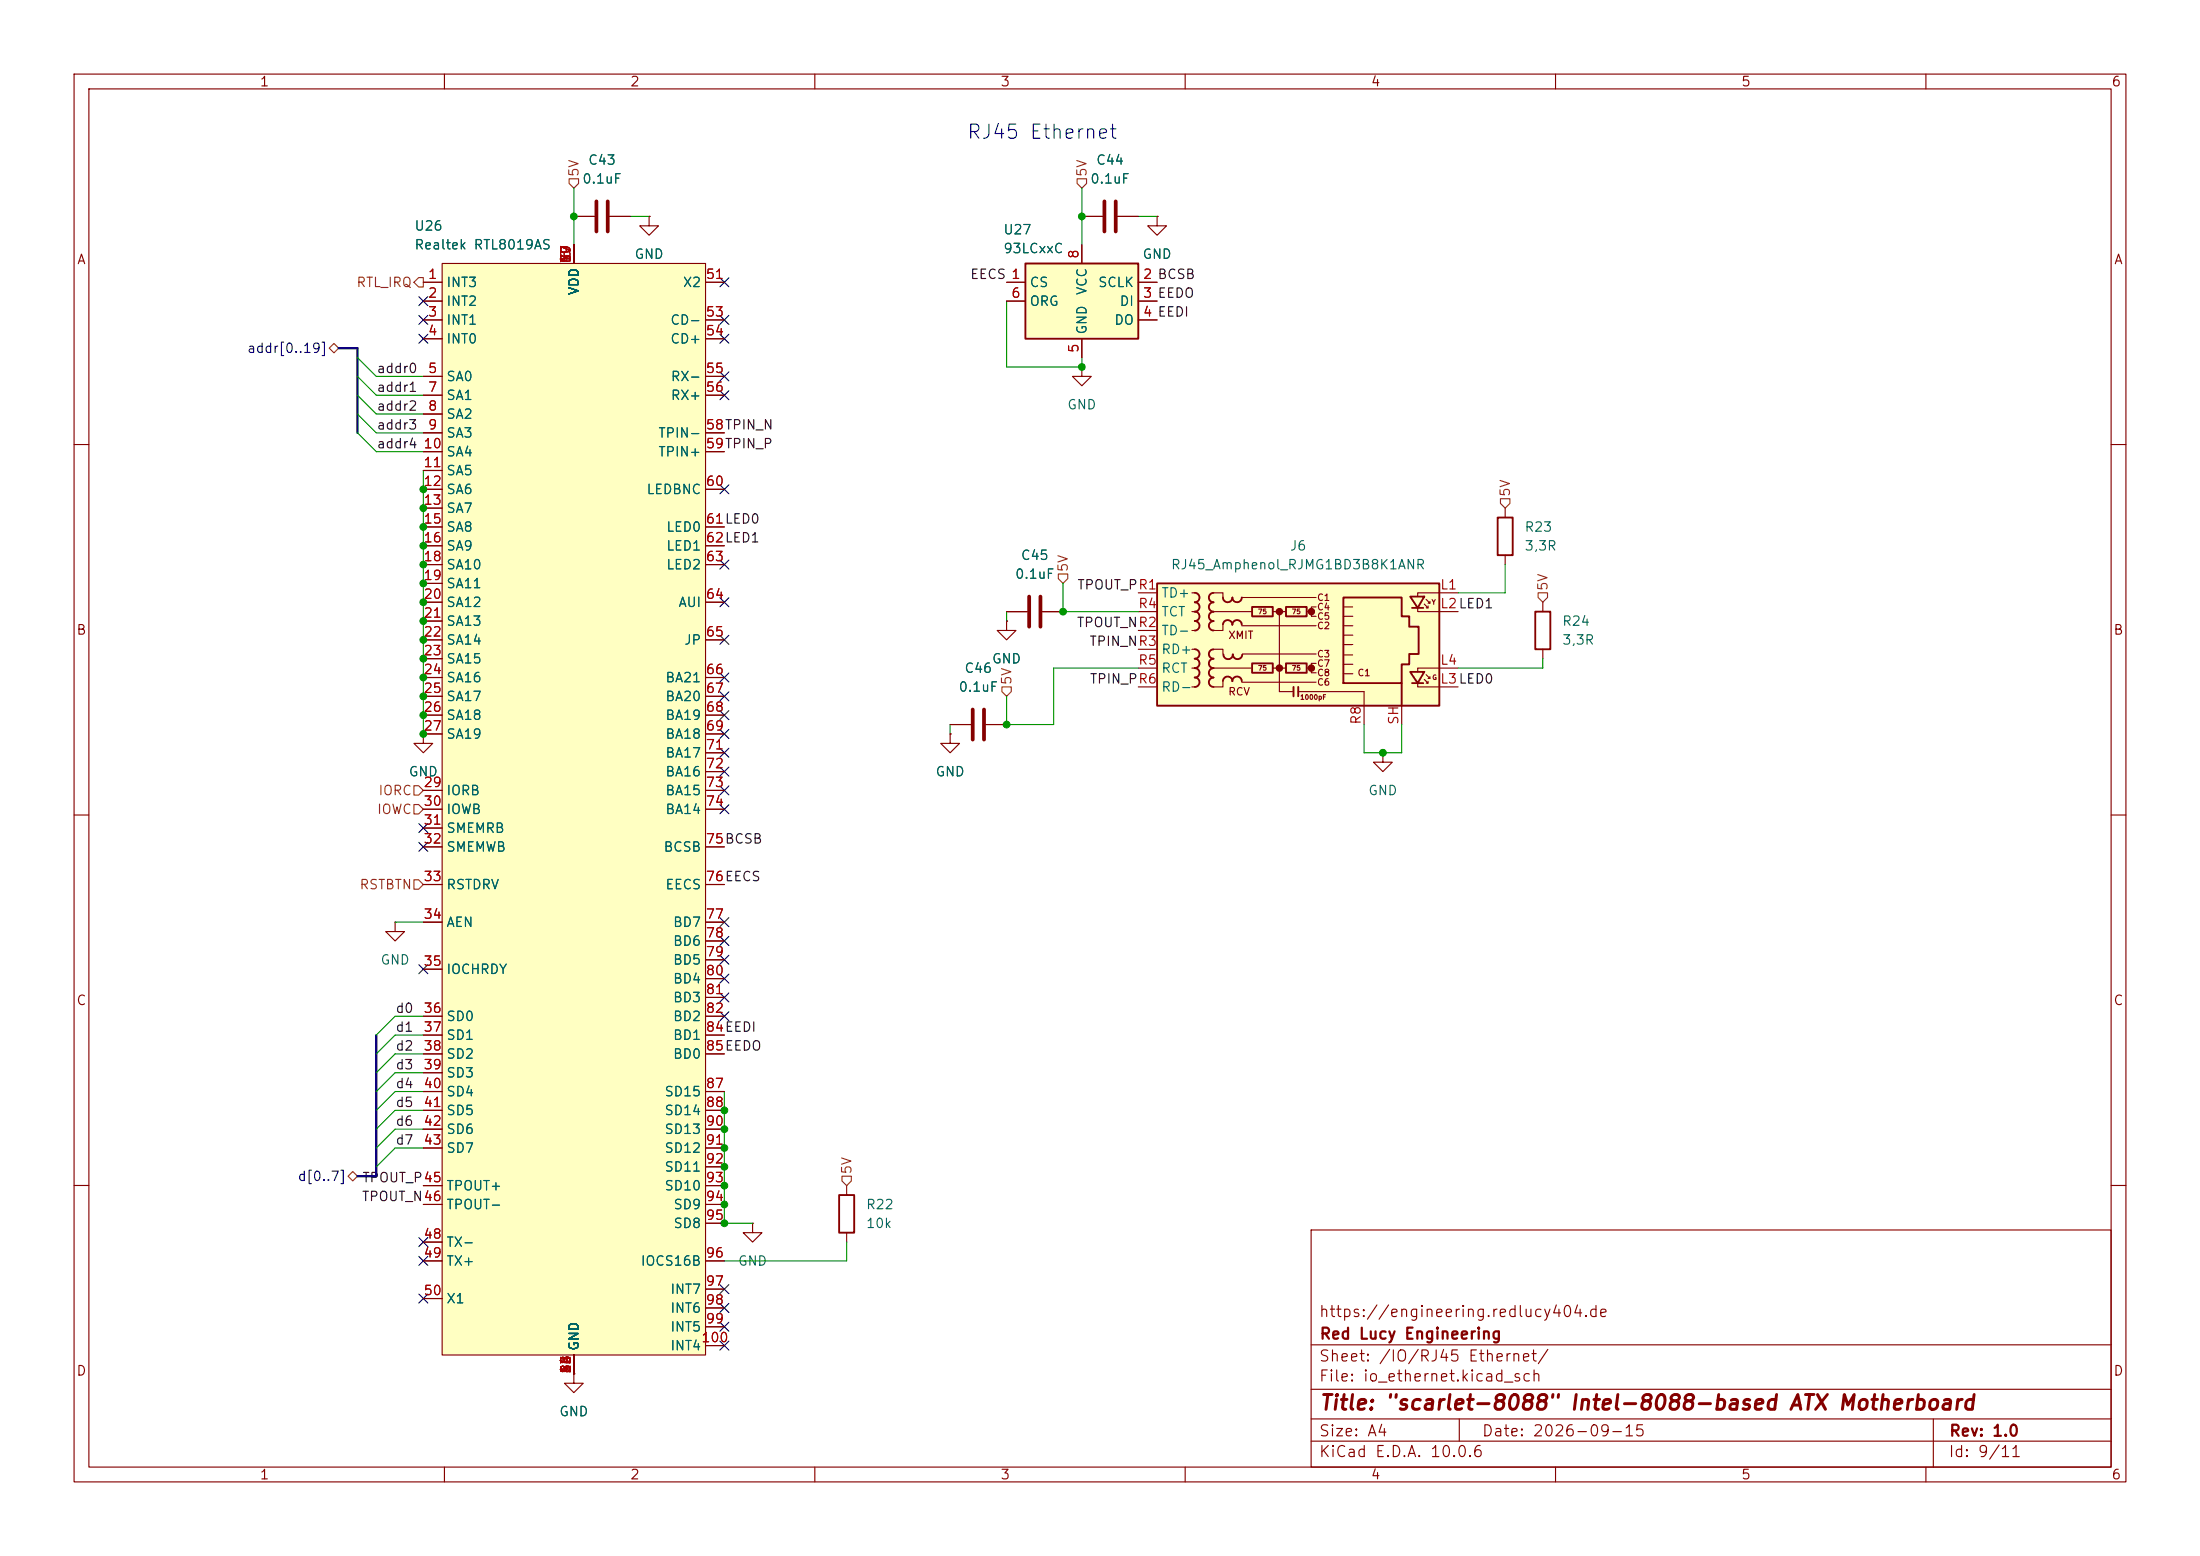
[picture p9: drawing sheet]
<svg xmlns="http://www.w3.org/2000/svg" width="297mm" height="210mm" viewBox="0 0 297 210" stroke-linecap="round" stroke-linejoin="round" font-family="sans-serif">
<g fill="none" stroke="#840000" stroke-width=".15">
<path d="M10 10h277v190h-277zM12 12h273v186h-273zM60 10v2M110 10v2M160 10v2M210 10v2M260 10v2M10 60h2M203.2 68.6v1.3M203.2 74.9v1.3M285 60h2M128.3 99.1v1.2h1.2l-1.2 1.3-1.3-1.3h1.3"/>
<path d="M128.3 99.1h.1M10 110h2M186.7 101.6v1.3h1.3l-1.3 1.2-1.3-1.2h1.3M186.7 101.6h.1M285 110h2M10 160h2M177 166h108v32h-108zM285 160h2M60 198v2M110 198v2M160 198v2M177 194.5h108"/>
<path d="M177 191.5h108M177 187.5h108M177 181.5h108M197 191.5v3M210 198v2M260 198v2M261 191.5v6.5"/>
</g>
<path d="M202.2 69.9h2v5h-2z" fill="none" stroke="#840000" stroke-width=".25"/>
<path d="M138.4 35.6h15.3v10.1h-15.3z" fill="#ffffc2"/>
<path d="M138.4 35.6h15.3v10.1h-15.3zM207.3 82.6h2v5h-2z" fill="none" stroke="#840000" stroke-width=".25"/>
<g fill="none" stroke="#840000" stroke-width=".15">
<path d="M135.9 38.1h2.5M146 33v2.6M153.7 38.1h2.5M156.2 29.2v1.3h1.3l-1.3 1.3-1.3-1.3h1.3M156.2 29.2h.1M135.9 40.6h2.5M146 49.5v1.3h1.3l-1.3 1.3-1.2-1.3h1.2M146 49.5h.1M146 45.7v2.6M153.7 40.6h2.5M153.7 43.2h2.5M57.1 99.1v1.2h1.3l-1.3 1.3-1.2-1.3h1.2"/>
<path d="M57.1 99.1h.1M128.3 97.8h2.8M133.1 97.8h2.8M135.9 83.8v1.3h1.3l-1.3 1.3-1.3-1.3h1.3M135.9 83.8h.1M135.9 82.6h2.8M140.7 82.6h2.8M208.3 81.3v1.3M208.3 87.6v1.3"/>
</g>
<path d="M131.3 95.8v4M132.8 95.8v4M138.9 80.5v4.1M140.5 80.5v4.1" fill="none" stroke="#840000" stroke-width=".51"/>
<path d="M156.2 78.7h38.1v16.6h-38.1z" fill="#ffffc2"/>
<g fill="#840000" stroke="#840000" stroke-width=".51">
<circle cx="172.7" cy="82.5" r=".25"/>
<circle cx="172.7" cy="90.2" r=".25"/>
<circle cx="177" cy="82.5" r=".25"/>
<circle cx="177" cy="90.2" r=".25"/>
</g>
<g fill="none" stroke="#840000" stroke-width=".15">
<path d="M77.5 29.2h2.8M82.3 29.2h2.8M87.6 29.2v1.3h1.3l-1.3 1.3-1.2-1.3h1.2M87.6 29.2h.1M153.7 82.6h2.5M153.7 90.2h2.5M153.7 80h2.5M153.7 85.1h2.5M153.7 87.6h2.5M153.7 92.7h2.5M160.9 82.6h.4M160.9 90.2h.4"/>
<path d="M160.9 80h.4M160.9 85.1h.4M160.9 87.6h.4M160.9 92.7h.4M163.8 80h1.3v.6M163.8 87.6h1.3v.7M163.8 82.6h5.2M163.8 90.2h5.1M165.1 84.5v.6h-1.3M165.1 92.1v.6h-1.3M167.6 80.6h10.1M167.6 84.5h10.1"/>
<path d="M167.6 92.1h10.1M167.8 88.3h9.9M171.8 82.6h1.8M171.8 90.2h1.8M172.7 82.6v10.7h1.9M175.3 93.3h8.8v4.5M176.5 82.6h.5M176.5 90.2h.5M177.7 81.9h-.7v1.3h.7M177.7 89.5h-.7v1.3h.7M181.4 84.5h1.2M181.4 85.7h1.2"/>
<path d="M181.4 87h1.2M181.4 88.4h1.2M181.4 89.7h1.2M181.4 81.9h1.2M181.4 83.2h1.2M181.4 90.9h1.2M189.2 95.3v2.5M191.4 82v.6h5.4M191.4 92.2v.5h5.4M192.3 81.5l.5 .5h-.3M192.3 91.7l.5 .5h-.3M192.5 80.9l.5 .5h-.2"/>
<path d="M192.5 91.1l.5 .5h-.2M192.8 81.8v.2M192.8 91.9v.3M193 81.2v.2M193 91.3v.3M196.8 80h-5.4v.5M196.8 90.2h-5.4v.5M53.3 124.5v1.2h1.3l-1.3 1.3-1.2-1.3h1.2M53.3 124.5h.1"/>
</g>
<g fill="none" stroke="#840000" stroke-width=".25">
<path d="M156.2 78.7h38.1v16.6h-38.1zM161.3 87.6a.64 .64 0 0 1 .6 .7 .64 .64 0 0 1-.6 .6 .64 .64 0 0 1 .6 .6 .64 .64 0 0 1-.6 .7 .64 .64 0 0 1 .6 .6 .64 .64 0 0 1-.6 .6M161.3 80a.64 .64 0 0 1 .6 .6 .64 .64 0 0 1-.6 .7M161.3 91.4a.64 .64 0 0 1 .6 .7 .64 .64 0 0 1-.6 .6M161.3 81.3a.64 .64 0 0 1 .6 .6 .64 .64 0 0 1-.6 .7 .64 .64 0 0 1 .6 .6 .64 .64 0 0 1-.6 .6 .64 .64 0 0 1 .6 .7 .64 .64 0 0 1-.6 .6M163.8 80a.63 .63 0 0 0-.6 .6 .63 .63 0 0 0 .6 .7M163.8 81.3a.63 .63 0 0 0-.6 .6 .63 .63 0 0 0 .6 .7 .64 .64 0 0 0-.6 .6 .64 .64 0 0 0 .6 .6 .64 .64 0 0 0-.6 .7 .64 .64 0 0 0 .6 .6M163.8 87.6a.63 .63 0 0 0-.6 .7 .63 .63 0 0 0 .6 .6 .64 .64 0 0 0-.6 .6 .64 .64 0 0 0 .6 .7 .64 .64 0 0 0-.6 .6 .64 .64 0 0 0 .6 .6M163.8 91.4a.63 .63 0 0 0-.6 .7 .63 .63 0 0 0 .6 .6M165.1 80.6a.64 .64 0 0 0 .6 .7 .64 .64 0 0 0 .7-.7M165.1 84.3a.64 .64 0 0 1 .6-.6 .64 .64 0 0 1 .7 .6M166.4 80.6a.64 .64 0 0 0 .6 .7 .64 .64 0 0 0 .6-.7"/>
<path d="M166.4 84.3a.64 .64 0 0 1 .6-.6 .64 .64 0 0 1 .6 .6M167.6 91.9a.64 .64 0 0 0-.6-.6 .64 .64 0 0 0-.6 .6 .64 .64 0 0 0-.7-.6 .64 .64 0 0 0-.6 .6M167.7 88.3a.64 .64 0 0 1-.6 .7 .64 .64 0 0 1-.7-.7 .64 .64 0 0 1-.6 .7 .64 .64 0 0 1-.6-.7M169 81.9h2.8v1.3h-2.8zM169 89.5h2.8v1.3h-2.8zM173.6 81.9h2.8v1.3h-2.8zM173.6 89.5h2.8v1.3h-2.8zM174.6 92.7v1.3M175.3 92.7v1.3M181.4 80.6h7.8v2.6h1v1.4h1.3v3.7h-1.3v1.4h-1v2.5h-7.8zM189.2 92.2v3.1M190.4 80.5h1.9l-.9 1.5z"/>
<path d="M190.4 90.7h1.9l-.9 1.5zM190.6 82h1.6M190.6 92.2h1.6"/>
</g>
<path d="M80.5 27.2v4M82 27.2v4" fill="none" stroke="#840000" stroke-width=".51"/>
<path d="M59.7 35.6h35.5v147.3h-35.5z" fill="#ffffc2"/>
<g fill="none" stroke="#840000" stroke-width=".15">
<path d="M57.1 38.1h2.6M59.7 35.6h35.5v147.3h-35.5zM77.5 33v2.6M77.5 29.2h2.8M82.3 29.2h2.8M87.6 29.2h.1M95.2 38.1h2.6M135.9 38.1h2.5M146 29.2h2.8M146 33v2.6M150.9 29.2h2.8M153.7 38.1h2.5"/>
<path d="M156.2 29.2h.1M57.1 40.6h2.6M57.1 43.2h2.6M57.1 45.7h2.6M57.1 50.8h2.6M57.1 53.3h2.6M57.1 55.9h2.6M57.1 58.4h2.6M95.2 43.2h2.6M95.2 45.7h2.6M95.2 50.8h2.6M95.2 53.3h2.6"/>
<path d="M95.2 58.4h2.6M135.9 40.6h2.5M146 45.7v2.6M153.7 40.6h2.5M153.7 43.2h2.5M57.1 61h2.6M57.1 63.5h2.6M57.1 66h2.6M57.1 68.6h2.6M57.1 71.1h2.6M57.1 73.7h2.6M57.1 76.2h2.6"/>
<path d="M57.1 78.7h2.6M95.2 61h2.6M95.2 66h2.6M95.2 71.1h2.6M95.2 73.7h2.6M95.2 76.2h2.6M57.1 99.1h.1M57.1 81.3h2.6M57.1 83.8h2.6M57.1 86.4h2.6M57.1 88.9h2.6M57.1 91.4h2.6"/>
<path d="M57.1 94h2.6M57.1 96.5h2.6M57.1 99.1h2.6M95.2 81.3h2.6M95.2 86.4h2.6M95.2 91.4h2.6M95.2 94h2.6M95.2 96.5h2.6M95.2 99.1h2.6M128.3 99.1h.1M128.3 97.8h2.8M133.1 97.8h2.8"/>
<path d="M135.9 83.8h.1M135.9 82.6h2.8M140.7 82.6h2.8M57.1 106.7h2.6M57.1 109.2h2.6M57.1 111.8h2.6M57.1 114.3h2.6M57.1 119.4h2.6M95.2 106.7h2.6M95.2 109.2h2.6M95.2 114.3h2.6M95.2 119.4h2.6"/>
<path d="M95.2 101.6h2.6M95.2 104.1h2.6M57.1 124.5h2.6M57.1 130.8h2.6M57.1 137.2h2.6M57.1 139.7h2.6M95.2 124.5h2.6M95.2 137.2h2.6M95.2 139.7h2.6M95.2 127h2.6M95.2 129.5h2.6M95.2 132.1h2.6"/>
<path d="M95.2 134.6h2.6M57.1 142.2h2.6M57.1 144.8h2.6M57.1 147.3h2.6M57.1 149.9h2.6M57.1 152.4h2.6M57.1 154.9h2.6M95.2 142.2h2.6M95.2 147.3h2.6M95.2 149.9h2.6M95.2 152.4h2.6M95.2 154.9h2.6"/>
<path d="M95.2 157.5h2.6M57.1 160h2.6M57.1 162.6h2.6M57.1 167.6h2.6M57.1 170.2h2.6M57.1 175.3h2.6M95.2 160h2.6M95.2 162.6h2.6M95.2 170.2h2.6M95.2 165.1h2.6M95.2 174h2.6M95.2 176.5h2.6"/>
<path d="M95.2 179.1h2.6M101.6 165.1v1.3h1.3l-1.3 1.2-1.3-1.2h1.3M101.6 165.1h.1M114.3 160v1.3M114.3 166.4v1.2M77.5 185.4v1.3h1.2l-1.2 1.3-1.3-1.3h1.3M77.5 185.4h.1M77.5 182.9v2.5M95.2 181.6h2.6"/>
</g>
<path d="M113.3 161.3h2v5.1h-2z" fill="none" stroke="#840000" stroke-width=".25"/>
<path d="M149.1 27.2v4M150.6 27.2v4" fill="none" stroke="#840000" stroke-width=".51"/>
<g fill="none" stroke="#725600" stroke-width=".15">
<path d="M55.9 38.1l.6-.6h.6v1.2h-.6zM76.8 24.1h1.3v.7l-.6 .6-.7-.6zM145.4 24.1h1.3v.7l-.7 .6-.6-.6zM44.4 47l.7-.6 .6 .6-.6 .6zM142.9 77.5h1.2v.6l-.6 .6-.6-.6zM202.6 67.3h1.2v.6l-.6 .7-.6-.7zM135.3 92.7h1.2v.6l-.6 .7-.6-.7zM207.6 80h1.3v.6l-.6 .7-.7-.7zM55.9 106h.6l.6 .7-.6 .6h-.6zM55.9 108.6h.6l.6 .6-.6 .7h-.6zM55.9 118.7h.6l.6 .7-.6 .6h-.6zM47 158.8l.6-.7 .7 .7-.7 .6z"/>
<path d="M113.7 158.8h1.2v.6l-.6 .6-.6-.6z"/>
</g>
<path d="M45.7 47h2.6v11.4M50.8 139.7v19.1h-2.5" fill="none" stroke="#000084" stroke-width=".3"/>
<g fill="none" stroke="#009600" stroke-width=".15">
<path d="M77.5 25.4v7.6M85.1 29.2h2.5M146 25.4v7.6M153.7 29.2h2.5M48.3 48.3l2.5 2.5h6.3M48.3 50.8l2.5 2.5h6.3M48.3 53.3l2.5 2.6h6.3M48.3 55.9l2.5 2.5h6.3M48.3 58.4l2.5 2.6h6.3M135.9 40.6v8.9h10.1v-1.2M57.1 63.5v35.6M143.5 78.7v3.9h10.2"/>
<path d="M203.2 76.2v3.8h-6.4M128.3 97.8v1.3M135.9 82.6v1.2M153.7 90.2h-11.5v7.6h-6.3v-3.8M184.1 97.8v3.8h5.1v-3.8M208.3 88.9v1.3h-11.5M53.3 124.5h3.8M57.1 139.7h-3.8l-2.5 2.5M57.1 137.2h-3.8l-2.5 2.5M57.1 142.2h-3.8l-2.5 2.6M57.1 154.9h-3.8l-2.5 2.6M57.1 152.4h-3.8l-2.5 2.5"/>
<path d="M57.1 147.3h-3.8l-2.5 2.6M57.1 149.9h-3.8l-2.5 2.5M57.1 144.8h-3.8l-2.5 2.5M97.8 147.3v17.8h3.8M114.3 167.6v2.6h-16.5"/>
</g>
<g fill="none" stroke="#000084" stroke-width=".15">
<path d="M97.2 37.5l1.2 1.2M98.4 37.5l-1.2 1.2M56.5 45.1l1.3 1.2M56.5 40l1.3 1.2M56.5 42.6l1.3 1.2M57.8 45.1l-1.3 1.2M57.8 40l-1.3 1.2M57.8 42.6l-1.3 1.2M97.2 52.7l1.2 1.2M97.2 42.6l1.2 1.2M97.2 45.1l1.2 1.2M97.2 50.2l1.2 1.2"/>
<path d="M98.4 52.7l-1.2 1.2M98.4 42.6l-1.2 1.2M98.4 45.1l-1.2 1.2M98.4 50.2l-1.2 1.2M97.2 75.6l1.2 1.2M97.2 65.4l1.2 1.2M98.4 75.6l-1.2 1.2M98.4 65.4l-1.2 1.2M97.2 85.8l1.2 1.2M97.2 95.9l1.2 1.2M97.2 98.5l1.2 1.2M97.2 93.4l1.2 1.2"/>
<path d="M97.2 90.8l1.2 1.2M97.2 80.7l1.2 1.2M98.4 85.8l-1.2 1.2M98.4 95.9l-1.2 1.2M98.4 98.5l-1.2 1.2M98.4 93.4l-1.2 1.2M98.4 90.8l-1.2 1.2M98.4 80.7l-1.2 1.2M56.5 113.7l1.3 1.2M56.5 111.2l1.3 1.2M57.8 113.7l-1.3 1.2M57.8 111.2l-1.3 1.2"/>
<path d="M97.2 103.5l1.2 1.2M97.2 101l1.2 1.2M97.2 108.6l1.2 1.2M97.2 106.1l1.2 1.2M98.4 103.5l-1.2 1.2M98.4 101l-1.2 1.2M98.4 108.6l-1.2 1.2M98.4 106.1l-1.2 1.2M56.5 130.2l1.3 1.2M57.8 130.2l-1.3 1.2M97.2 123.9l1.2 1.2M97.2 128.9l1.2 1.2"/>
<path d="M97.2 134l1.2 1.2M97.2 136.6l1.2 1.2M97.2 126.4l1.2 1.2M97.2 131.5l1.2 1.2M98.4 123.9l-1.2 1.2M98.4 128.9l-1.2 1.2M98.4 134l-1.2 1.2M98.4 136.6l-1.2 1.2M98.4 126.4l-1.2 1.2M98.4 131.5l-1.2 1.2M56.5 174.7l1.3 1.2M56.5 169.6l1.3 1.2"/>
<path d="M56.5 167l1.3 1.2M57.8 174.7l-1.3 1.2M57.8 167l-1.3 1.2M57.8 169.6l-1.3 1.2M97.2 175.9l1.2 1.2M97.2 173.4l1.2 1.2M97.2 178.5l1.2 1.2M98.4 175.9l-1.2 1.2M98.4 173.4l-1.2 1.2M98.4 178.5l-1.2 1.2M97.2 181l1.2 1.2M98.4 181l-1.2 1.2"/>
</g>
<g fill="#009600" stroke="#009600" stroke-width=".14">
<circle cx="146" cy="29.2" r=".46"/>
<circle cx="135.9" cy="97.8" r=".46"/>
<circle cx="57.1" cy="81.3" r=".46"/>
<circle cx="57.1" cy="86.4" r=".46"/>
<circle cx="57.1" cy="83.8" r=".46"/>
<circle cx="57.1" cy="94" r=".46"/>
<circle cx="57.1" cy="99.1" r=".46"/>
<circle cx="57.1" cy="96.5" r=".46"/>
<circle cx="97.8" cy="149.9" r=".46"/>
<circle cx="57.1" cy="91.4" r=".46"/>
<circle cx="57.1" cy="88.9" r=".46"/>
<circle cx="97.8" cy="160" r=".46"/>
<circle cx="97.8" cy="165.1" r=".46"/>
<circle cx="97.8" cy="162.6" r=".46"/>
<circle cx="97.8" cy="152.4" r=".46"/>
<circle cx="97.8" cy="154.9" r=".46"/>
<circle cx="97.8" cy="157.5" r=".46"/>
<circle cx="57.1" cy="66" r=".46"/>
<circle cx="57.1" cy="71.1" r=".46"/>
<circle cx="57.1" cy="68.6" r=".46"/>
<circle cx="57.1" cy="73.7" r=".46"/>
<circle cx="57.1" cy="78.7" r=".46"/>
<circle cx="57.1" cy="76.2" r=".46"/>
<circle cx="77.5" cy="29.2" r=".46"/>
<circle cx="186.7" cy="101.6" r=".46"/>
<circle cx="146" cy="49.5" r=".46"/>
<circle cx="143.5" cy="82.6" r=".46"/>
</g>
<text font-size="2" fill="#840000" x="178" y="190.8">Title: &quot;scarlet-8088&quot; Intel-8088-based ATX Motherboard</text>
<text font-size="1.9" fill="#0000c2" x="130.4" y="19.2">RJ45 Ethernet</text>
<g font-size="1.5" fill="#840000">
<text x="178" y="178.1">https://engineering.redlucy404.de</text>
<text x="178" y="184.1">Sheet: /IO/RJ45 Ethernet/</text>
<text x="178" y="181.1">Red Lucy Engineering</text>
<text x="178" y="186.8">File: io_ethernet.kicad_sch</text>
<text x="178" y="197">KiCad E.D.A. 10.0.6</text>
<text x="178" y="194.2">Size: A4</text>
<text x="200" y="194.2">Date: 2026-09-15</text>
<text x="263" y="197">Id: 9/11</text>
<text x="263" y="194.2">Rev: 1.0</text>
</g>
<g font-size="1.3" fill="#840000">
<text x="35" y="12">1</text>
<text x="85" y="12">2</text>
<text x="135" y="12">3</text>
<text x="185" y="12">4</text>
<text x="235" y="12">5</text>
<text x="285" y="12">6</text>
<text x="10.3" y="36">A</text>
<text x="285.3" y="36">A</text>
<text x="10.2" y="86">B</text>
<text x="285.2" y="86">B</text>
<text x="10.2" y="136">C</text>
<text x="285.2" y="136">C</text>
<text x="10.2" y="186">D</text>
<text x="285.2" y="186">D</text>
<text x="35" y="200">1</text>
<text x="85" y="200">2</text>
<text x="135" y="200">3</text>
<text x="185" y="200">4</text>
<text x="235" y="200">5</text>
<text x="285" y="200">6</text>
</g>
<g font-size="1.3" fill="#725600">
<text x="78.4" y="24" transform="rotate(-90 78.4 24)">5V</text>
<text x="147" y="24" transform="rotate(-90 147 24)">5V</text>
<text x="48" y="39.1">RTL_IRQ</text>
<text x="204.2" y="67.1" transform="rotate(-90 204.2 67.1)">5V</text>
<text x="144.5" y="77.3" transform="rotate(-90 144.5 77.3)">5V</text>
<text x="209.2" y="79.8" transform="rotate(-90 209.2 79.8)">5V</text>
<text x="136.9" y="92.5" transform="rotate(-90 136.9 92.5)">5V</text>
<text x="51" y="107.6">IORC</text>
<text x="50.8" y="110.2">IOWC</text>
<text x="48.4" y="120.3">RSTBTN</text>
<text x="115.3" y="158.6" transform="rotate(-90 115.3 158.6)">5V</text>
</g>
<g font-size="1.3" fill="#006464">
<text x="79.3" y="22.6">C43</text>
<text x="147.9" y="22.6">C44</text>
<text x="78.5" y="25.1">0.1uF</text>
<text x="147.1" y="25.1">0.1uF</text>
<text x="55.9" y="31.4">U26</text>
<text x="55.9" y="34">Realtek RTL8019AS</text>
<text x="85.6" y="35.3">GND</text>
<text x="135.4" y="32">U27</text>
<text x="135.4" y="34.5">93LCxxC</text>
<text x="154.1" y="35.3">GND</text>
<text x="60.2" y="39.1">INT3</text>
<text x="60.2" y="41.6">INT2</text>
<text x="78.4" y="39.9" transform="rotate(-90 78.4 39.9)">VDD</text>
<text x="92.1" y="39.1">X2</text>
<text x="138.9" y="39.1">CS</text>
<text x="138.9" y="41.6">ORG</text>
<text x="147" y="39.9" transform="rotate(-90 147 39.9)">VCC</text>
<text x="148.2" y="39.1">SCLK</text>
<text x="151.1" y="41.6">DI</text>
<text x="60.2" y="44.1">INT1</text>
<text x="60.2" y="46.7">INT0</text>
<text x="90.4" y="44.1">CD-</text>
<text x="90.4" y="46.7">CD+</text>
<text x="147" y="45.2" transform="rotate(-90 147 45.2)">GND</text>
<text x="150.3" y="44.1">DO</text>
<text x="60.2" y="51.8">SA0</text>
<text x="90.5" y="51.8">RX-</text>
<text x="60.2" y="54.3">SA1</text>
<text x="60.2" y="56.8">SA2</text>
<text x="60.2" y="59.4">SA3</text>
<text x="88.8" y="59.4">TPIN-</text>
<text x="90.5" y="54.3">RX+</text>
<text x="144" y="55.6">GND</text>
<text x="60.2" y="61.9">SA4</text>
<text x="60.2" y="64.5">SA5</text>
<text x="88.8" y="61.9">TPIN+</text>
<text x="60.2" y="67">SA6</text>
<text x="60.2" y="69.5">SA7</text>
<text x="87.2" y="67">LEDBNC</text>
<text x="60.2" y="72.1">SA8</text>
<text x="60.2" y="74.6">SA9</text>
<text x="60.2" y="77.2">SA10</text>
<text x="89.9" y="72.1">LED0</text>
<text x="89.9" y="74.6">LED1</text>
<text x="89.9" y="77.2">LED2</text>
<text x="137.7" y="75.9">C45</text>
<text x="158" y="77.2">RJ45_Amphenol_RJMG1BD3B8K1ANR</text>
<text x="174" y="74.6">J6</text>
<text x="205.7" y="72.1">R23</text>
<text x="205.7" y="74.6">3,3R</text>
<text x="60.2" y="79.7">SA11</text>
<text x="60.2" y="82.2">SA12</text>
<text x="91.5" y="82.2">AUI</text>
<text x="136.9" y="78.4">0.1uF</text>
<text x="156.7" y="81">TD+</text>
<text x="156.7" y="83.5">TCT</text>
<text x="60.2" y="84.8">SA13</text>
<text x="60.2" y="87.3">SA14</text>
<text x="60.2" y="89.9">SA15</text>
<text x="92.3" y="87.3">JP</text>
<text x="133.8" y="89.9">GND</text>
<text x="156.7" y="86.1">TD-</text>
<text x="156.7" y="88.6">RD+</text>
<text x="210.8" y="84.8">R24</text>
<text x="210.8" y="87.3">3,3R</text>
<text x="60.2" y="92.4">SA16</text>
<text x="60.2" y="94.9">SA17</text>
<text x="89.7" y="92.4">BA21</text>
<text x="89.7" y="94.9">BA20</text>
<text x="129.3" y="93.7">0.1uF</text>
<text x="130.1" y="91.1">C46</text>
<text x="156.7" y="91.1">RCT</text>
<text x="156.7" y="93.7">RD-</text>
<text x="60.2" y="97.5">SA18</text>
<text x="60.2" y="100">SA19</text>
<text x="89.7" y="97.5">BA19</text>
<text x="89.7" y="100">BA18</text>
<text x="55.1" y="105.1">GND</text>
<text x="60.2" y="107.6">IORB</text>
<text x="89.7" y="102.6">BA17</text>
<text x="89.7" y="105.1">BA16</text>
<text x="89.7" y="107.6">BA15</text>
<text x="126.2" y="105.1">GND</text>
<text x="184.6" y="107.6">GND</text>
<text x="60.2" y="110.2">IOWB</text>
<text x="60.2" y="112.7">SMEMRB</text>
<text x="89.7" y="110.2">BA14</text>
<text x="60.2" y="115.3">SMEMWB</text>
<text x="89.5" y="115.3">BCSB</text>
<text x="60.2" y="120.3">RSTDRV</text>
<text x="60.2" y="125.4">AEN</text>
<text x="89.7" y="120.3">EECS</text>
<text x="90.8" y="125.4">BD7</text>
<text x="51.3" y="130.5">GND</text>
<text x="60.2" y="131.8">IOCHRDY</text>
<text x="90.8" y="128">BD6</text>
<text x="90.8" y="130.5">BD5</text>
<text x="90.8" y="133">BD4</text>
<text x="90.8" y="135.6">BD3</text>
<text x="60.2" y="138.1">SD0</text>
<text x="60.2" y="140.7">SD1</text>
<text x="60.2" y="143.2">SD2</text>
<text x="90.8" y="138.1">BD2</text>
<text x="90.8" y="140.7">BD1</text>
<text x="90.8" y="143.2">BD0</text>
<text x="60.2" y="145.7">SD3</text>
<text x="60.2" y="148.3">SD4</text>
<text x="89.6" y="148.3">SD15</text>
<text x="60.2" y="150.8">SD5</text>
<text x="60.2" y="153.4">SD6</text>
<text x="60.2" y="155.9">SD7</text>
<text x="89.6" y="150.8">SD14</text>
<text x="89.6" y="153.4">SD13</text>
<text x="89.6" y="155.9">SD12</text>
<text x="60.2" y="161">TPOUT+</text>
<text x="89.6" y="158.4">SD11</text>
<text x="89.6" y="161">SD10</text>
<text x="60.2" y="163.5">TPOUT-</text>
<text x="90.8" y="163.5">SD9</text>
<text x="90.8" y="166.1">SD8</text>
<text x="116.8" y="163.5">R22</text>
<text x="116.8" y="166.1">10k</text>
<text x="60.2" y="168.6">TX-</text>
<text x="60.2" y="171.1">TX+</text>
<text x="86.4" y="171.1">IOCS16B</text>
<text x="99.5" y="171.1">GND</text>
<text x="60.2" y="176.2">X1</text>
<text x="90.4" y="175">INT7</text>
<text x="90.4" y="177.5">INT6</text>
<text x="78.4" y="182.4" transform="rotate(-90 78.4 182.4)">GND</text>
<text x="90.4" y="180">INT5</text>
<text x="90.4" y="182.6">INT4</text>
<text x="75.4" y="191.5">GND</text>
</g>
<g font-size="1.3" fill="#a90000">
<text x="77.3" y="35.6" transform="rotate(-90 77.3 35.6)">17</text>
<text x="77.3" y="35.6" transform="rotate(-90 77.3 35.6)">47</text>
<text x="77.3" y="35.6" transform="rotate(-90 77.3 35.6)">57</text>
<text x="77.3" y="35.6" transform="rotate(-90 77.3 35.6)">70</text>
<text x="77.3" y="35.6" transform="rotate(-90 77.3 35.6)">89</text>
<text x="77.3" y="35" transform="rotate(-90 77.3 35)">6</text>
<text x="145.9" y="35" transform="rotate(-90 145.9 35)">8</text>
<text x="57.7" y="38">1</text>
<text x="57.7" y="40.5">2</text>
<text x="95.2" y="38">51</text>
<text x="136.4" y="40.5">6</text>
<text x="136.4" y="38">1</text>
<text x="154.2" y="38">2 BCSB</text>
<text x="154.2" y="40.5">3 EEDO</text>
<text x="154.2" y="38">2</text>
<text x="154.2" y="40.5">3</text>
<text x="57.7" y="43">3</text>
<text x="57.7" y="45.6">4</text>
<text x="95.2" y="43">53</text>
<text x="95.2" y="45.6">54</text>
<text x="145.9" y="47.7" transform="rotate(-90 145.9 47.7)">5</text>
<text x="154.2" y="43">4 EEDI</text>
<text x="154.2" y="43">4</text>
<text x="57.7" y="50.7">5</text>
<text x="57.7" y="53.2">7</text>
<text x="95.2" y="50.7">55</text>
<text x="95.2" y="53.2">56</text>
<text x="57.7" y="55.7">8</text>
<text x="57.7" y="58.3">9</text>
<text x="95.2" y="58.3">58TPIN_N</text>
<text x="95.2" y="58.3">58</text>
<text x="57.1" y="60.8">10</text>
<text x="57.1" y="63.4">11</text>
<text x="57.1" y="65.9">12</text>
<text x="95.2" y="60.8">59TPIN_P</text>
<text x="95.2" y="65.9">60</text>
<text x="95.2" y="60.8">59</text>
<text x="57.1" y="68.4">13</text>
<text x="57.1" y="71">15</text>
<text x="95.2" y="71">61LED0</text>
<text x="95.2" y="71">61</text>
<text x="57.1" y="73.5">16</text>
<text x="57.1" y="76.1">18</text>
<text x="95.2" y="73.5">62LED1</text>
<text x="95.2" y="76.1">63</text>
<text x="95.2" y="73.5">62</text>
<text x="57.1" y="78.6">19</text>
<text x="57.1" y="81.1">20</text>
<text x="57.1" y="83.7">21</text>
<text x="95.2" y="81.1">64</text>
<text x="153.6" y="82.4">R4</text>
<text x="194.3" y="79.9">L1</text>
<text x="194.3" y="82.4">L2LED1</text>
<text x="57.1" y="86.2">22</text>
<text x="57.1" y="88.8">23</text>
<text x="95.2" y="86.2">65</text>
<text x="57.1" y="91.3">24</text>
<text x="57.1" y="93.8">25</text>
<text x="95.2" y="91.3">66</text>
<text x="95.2" y="93.8">67</text>
<text x="153.6" y="90">R5</text>
<text x="194.3" y="92.6">L3LED0</text>
<text x="194.3" y="90">L4</text>
<text x="57.1" y="96.4">26</text>
<text x="57.1" y="98.9">27</text>
<text x="95.2" y="96.4">68</text>
<text x="95.2" y="98.9">69</text>
<text x="95.2" y="101.5">71</text>
<text x="184" y="97.9" transform="rotate(-90 184 97.9)">R8</text>
<text x="189.1" y="97.9" transform="rotate(-90 189.1 97.9)">SH</text>
<text x="57.1" y="106.5">29</text>
<text x="95.2" y="104">72</text>
<text x="95.2" y="106.5">73</text>
<text x="57.1" y="109.1">30</text>
<text x="57.1" y="111.6">31</text>
<text x="95.2" y="109.1">74</text>
<text x="57.1" y="114.2">32</text>
<text x="57.1" y="119.2">33</text>
<text x="95.2" y="114.2">75BCSB</text>
<text x="95.2" y="119.2">76EECS</text>
<text x="95.2" y="114.2">75</text>
<text x="95.2" y="119.2">76</text>
<text x="57.1" y="124.3">34</text>
<text x="95.2" y="124.3">77</text>
<text x="57.1" y="130.7">35</text>
<text x="95.2" y="126.9">78</text>
<text x="95.2" y="129.4">79</text>
<text x="95.2" y="131.9">80</text>
<text x="57.1" y="137">36</text>
<text x="95.2" y="134.5">81</text>
<text x="95.2" y="137">82</text>
<text x="57.1" y="139.6">37</text>
<text x="57.1" y="142.1">38</text>
<text x="95.2" y="139.6">84EEDI</text>
<text x="95.2" y="142.1">85EEDO</text>
<text x="95.2" y="139.6">84</text>
<text x="95.2" y="142.1">85</text>
<text x="57.1" y="144.6">39</text>
<text x="57.1" y="147.2">40</text>
<text x="57.1" y="149.7">41</text>
<text x="95.2" y="147.2">87</text>
<text x="95.2" y="149.7">88</text>
<text x="57.1" y="152.3">42</text>
<text x="57.1" y="154.8">43</text>
<text x="95.2" y="152.3">90</text>
<text x="95.2" y="154.8">91</text>
<text x="57.1" y="159.9">45</text>
<text x="95.2" y="157.3">92</text>
<text x="95.2" y="159.9">93</text>
<text x="57.1" y="167.5">48</text>
<text x="57.1" y="162.4">46</text>
<text x="95.2" y="162.4">94</text>
<text x="95.2" y="165">95</text>
<text x="57.1" y="170">49</text>
<text x="95.2" y="170">96</text>
<text x="95.2" y="173.9">97</text>
<text x="57.1" y="175.1">50</text>
<text x="95.2" y="176.4">98</text>
<text x="95.2" y="178.9">99</text>
<text x="77.3" y="185.5" transform="rotate(-90 77.3 185.5)">14</text>
<text x="77.3" y="185.5" transform="rotate(-90 77.3 185.5)">28</text>
<text x="77.3" y="185.5" transform="rotate(-90 77.3 185.5)">44</text>
<text x="77.3" y="185.5" transform="rotate(-90 77.3 185.5)">52</text>
<text x="77.3" y="185.5" transform="rotate(-90 77.3 185.5)">83</text>
<text x="77.3" y="185.5" transform="rotate(-90 77.3 185.5)">86</text>
<text x="94.6" y="181.5">100</text>
</g>
<g font-size="1.3" fill="#0f0f0f">
<text x="130.9" y="38">EECS 1</text>
<text x="50.8" y="53.2">addr1</text>
<text x="50.8" y="50.7">addr0</text>
<text x="50.8" y="58.3">addr3</text>
<text x="50.8" y="55.8">addr2</text>
<text x="50.8" y="60.8">addr4</text>
<text x="145.3" y="79.9">TPOUT_PR1</text>
<text x="145.3" y="85">TPOUT_NR2</text>
<text x="147" y="87.5">TPIN_NR3</text>
<text x="147" y="92.6">TPIN_PR6</text>
<text x="53.3" y="137">d0</text>
<text x="53.3" y="142.1">d2</text>
<text x="53.3" y="139.6">d1</text>
<text x="53.3" y="149.7">d5</text>
<text x="53.3" y="144.7">d3</text>
<text x="53.3" y="147.2">d4</text>
<text x="53.3" y="154.8">d7</text>
<text x="53.3" y="152.3">d6</text>
<text x="48.8" y="159.9">TPOUT_P45</text>
<text x="48.8" y="162.4">TPOUT_N46</text>
</g>
<g font-size="1.3" fill="#000084">
<text x="33.3" y="48">addr[0..19]</text>
<text x="40.1" y="159.7">d[0..7]</text>
</g>
<g font-size="1" fill="#840000">
<text x="165.7" y="86.5">XMIT</text>
<text x="165.7" y="94.1">RCV</text>
</g>
<g font-size=".9" fill="#840000">
<text x="177.7" y="81.3">C1</text>
<text x="177.7" y="82.6">C4</text>
<text x="177.7" y="83.9">C5</text>
<text x="177.7" y="85.1">C2</text>
<text x="177.7" y="88.9">C3</text>
<text x="177.7" y="90.2">C7</text>
<text x="177.7" y="91.5">C8</text>
<text x="177.7" y="92.7">C6</text>
<text x="183.2" y="91.5">C1</text>
</g>
<g font-size=".6" fill="#840000">
<text x="169.8" y="83">75</text>
<text x="174.3" y="83">75</text>
<text x="193.2" y="81.8">Y</text>
<text x="169.8" y="90.6">75</text>
<text x="174.3" y="90.6">75</text>
<text x="175.5" y="94.6">1000pF</text>
<text x="193.3" y="91.9">G</text>
</g>
</svg>
